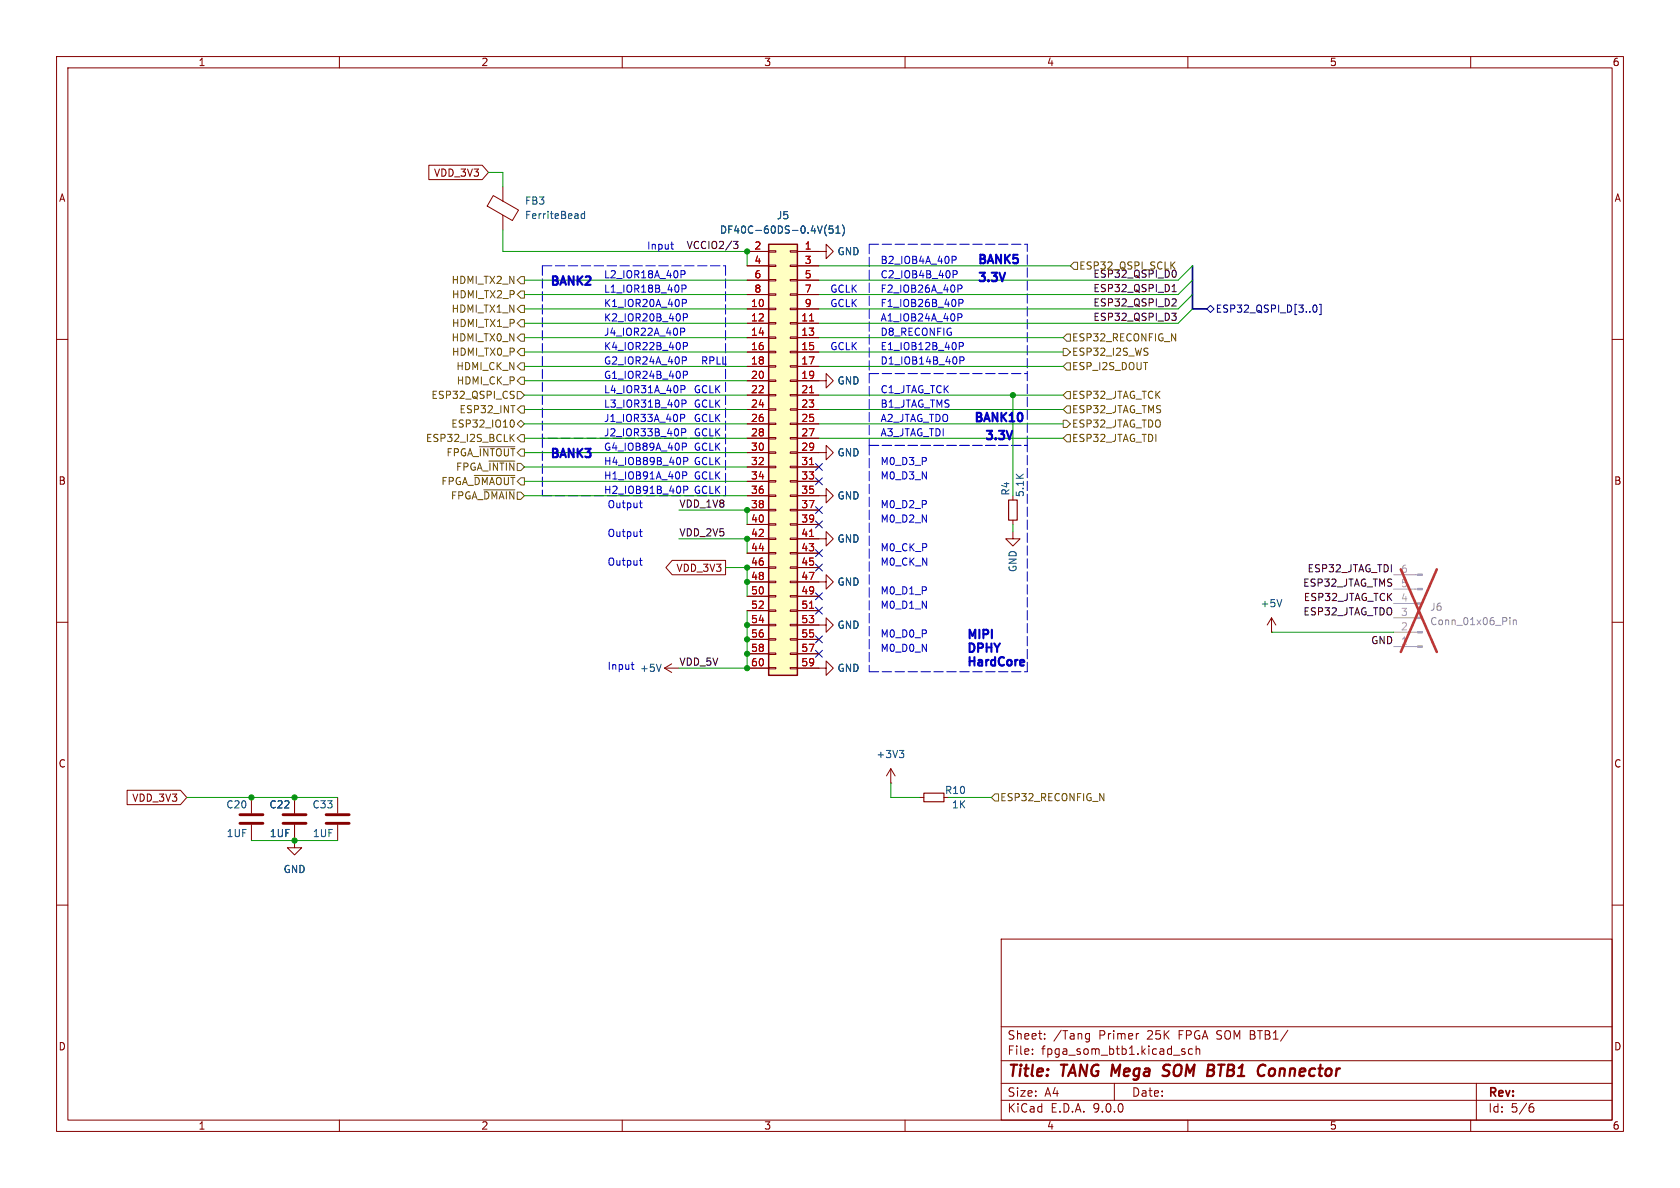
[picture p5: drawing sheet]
<svg xmlns="http://www.w3.org/2000/svg" width="297mm" height="210mm" viewBox="0 0 297 210" stroke-linecap="round" stroke-linejoin="round" font-family="sans-serif">
<g fill="none" stroke="#840000" stroke-width=".18">
<path d="M10 10h277v190h-277zM12 12h273v186h-273zM60 10v2M110 10v2M160 10v2M210 10v2M260 10v2M144.8 44.5h1.2v-1.3l1.3 1.3-1.3 1.2v-1.2M10 60h2M144.8 67.3h1.2v-1.3l1.3 1.3-1.3 1.3v-1.3M285 60h2M144.8 80h1.2v-1.3l1.3 1.3-1.3 1.3v-1.3"/>
<path d="M144.8 95.3h1.2v-1.3l1.3 1.3-1.3 1.2v-1.2M144.8 87.6h1.2v-1.2l1.3 1.2-1.3 1.3v-1.3M179.1 94v1.3h1.2l-1.2 1.2-1.3-1.2h1.3M179.1 87.6v.8M179.1 91.9v.8M10 110h2M117.5 118.1l1.2 .8M117.5 118.1h2.5M118.7 117.3l-1.2 .8M144.8 102.9h1.2v-1.3l1.3 1.3-1.3 1.2v-1.2M144.8 118.1h1.2v-1.3l1.3 1.3-1.3 1.3v-1.3M224.8 111.8h.1"/>
<path d="M224.8 109.2l-.8 1.3M224.8 109.2l.8 1.3M224.8 109.2v2.6M285 110h2M44.4 141v2.8M44.4 145.8v2.8M52.1 145.8v4.1h1.2l-1.2 1.2-1.3-1.2h1.3M52.1 141v2.8M59.7 141v2.8M59.7 145.8v2.8M162.6 141h.7M10 160h2"/>
<path d="M177 166h108v32h-108zM285 160h2M60 198v2M110 198v2M160 198v2M177 194.5h108M177 191.5h108M177 187.5h108M177 181.5h108M182.5 186.3v.1M182.5 185.5v.1M184.7 183.6v.1"/>
<path d="M184.7 182.8v.1M192.2 182.7l.4 .1M192.6 182.7v1.2l-.1 .2-.4 .1M192.6 183.6l-.4 .1M197 191.5v3M201.2 182.7h.1M208.9 185.7l.6 .4-.2 .3-.4-.1M209.5 185.5l-.4-.1-.2 .2M210 198v2M210.8 185.5l-.4-.1-.3 .3v.4l.1 .2h.6M211.5 185.5l.2-.1 .3 .1 .1 .9M211.5 184.9v1.5"/>
<path d="M260 198v2M261 191.5v6.5M270.6 195.7h.4l.2 .3-.1 .5-.5 .1M271 195.1l-.4 .1"/>
</g>
<path d="M206.6 190a.85 .85 0 0 1-1.1 .1M206.6 188.2l-.7 .1a.46 .46 0 0 0-.2 .5 .46 .46 0 0 0 .3 .4l.6 .2M225.1 188.9a.62 .62 0 0 0-.7 .4v.7a.52 .52 0 0 0 .7 .1" fill="none" stroke="#840000" stroke-width=".4"/>
<path d="M42.4 144h4.1M42.4 145.5h4.1M50 144h4.1M50 145.5h4.1M57.7 144h4M57.7 145.5h4" fill="none" stroke="#840000" stroke-width=".51"/>
<path d="M178.3 88.4h1.5v3.5h-1.5zM163.3 140.2h3.6v1.5h-3.6z" fill="none" stroke="#840000" stroke-width=".2"/>
<g fill="#a1a1a1" stroke="#a1a1a1" stroke-width=".18">
<path d="M250.6 114.2h.9v.2h-.9z"/>
<path d="M250.6 111.6h.9v.3h-.9z"/>
<path d="M250.6 109.1h.9v.2h-.9z"/>
<path d="M250.6 106.6h.9v.2h-.9z"/>
<path d="M250.6 104h.9v.3h-.9z"/>
<path d="M250.6 101.5h.9v.2h-.9z"/>
</g>
<path d="M246.4 114.3h4.2M246.4 111.8h4.2M246.4 109.2h4.2M246.4 106.7h4.2M246.4 104.1h4.2M246.4 101.6h4.2" fill="none" stroke="#a1a1a1" stroke-width=".18"/>
<path d="M266.9 109.2v.1M266.9 109.6v.8M267.5 109.6v.8M267.5 109.7l.2-.1h.3l.1 .8" fill="none" stroke="#989898" stroke-width=".18"/>
<path d="M247.6 100.7l6.4 14.5M254 100.7l-6.4 14.5" fill="none" stroke="#e12e31" stroke-width=".46"/>
<path d="M116.9 117.4l-.4 1.3M226.6 106l-.4 1.3" fill="none" stroke="#006464" stroke-width=".18"/>
<path d="M135.9 43.2h5.1v76.2h-5.1z" fill="#ffffc2"/>
<path d="M135.9 43.2h5.1v76.2h-5.1z" fill="none" stroke="#840000" stroke-width=".25"/>
<g fill="none" stroke="#840000" stroke-width=".18">
<path d="M75.8 29.2h9.4l1.2 1.3-1.2 1.3h-9.4zM87.2 34.6l4.5 2.5-1.1 1.9-4.5-2.6zM88.9 33v2.6M88.9 38v2.6M132.1 44.5h3.8M132.1 47h3.8M132.1 49.5h3.8M132.1 52.1h3.8M132.1 54.6h3.8M132.1 57.2h3.8M132.1 59.7h3.8M135.9 44.3h1.3v.3h-1.3z"/>
<path d="M135.9 46.9h1.3v.2h-1.3zM135.9 49.4h1.3v.3h-1.3zM135.9 51.9h1.3v.3h-1.3zM135.9 54.5h1.3v.2h-1.3zM135.9 57h1.3v.3h-1.3zM135.9 59.6h1.3v.2h-1.3zM139.7 44.3h1.3v.3h-1.3zM139.7 46.9h1.3v.2h-1.3zM139.7 49.4h1.3v.3h-1.3zM139.7 51.9h1.3v.3h-1.3zM139.7 54.5h1.3v.2h-1.3zM139.7 57h1.3v.3h-1.3z"/>
<path d="M139.7 59.6h1.3v.2h-1.3zM141 44.5h3.8M141 47h3.8M141 49.5h3.8M141 52.1h3.8M141 54.6h3.8M141 57.2h3.8M141 59.7h3.8M132.1 62.2h3.8M132.1 64.8h3.8M132.1 67.3h3.8M132.1 69.9h3.8"/>
<path d="M132.1 72.4h3.8M132.1 74.9h3.8M132.1 77.5h3.8M135.9 62.1h1.3v.3h-1.3zM135.9 64.6h1.3v.3h-1.3zM135.9 67.2h1.3v.2h-1.3zM135.9 69.7h1.3v.3h-1.3zM135.9 72.3h1.3v.2h-1.3zM135.9 74.8h1.3v.3h-1.3zM135.9 77.3h1.3v.3h-1.3zM135.9 79.9h1.3v.2h-1.3zM139.7 62.1h1.3v.3h-1.3z"/>
<path d="M139.7 64.6h1.3v.3h-1.3zM139.7 67.2h1.3v.2h-1.3zM139.7 69.7h1.3v.3h-1.3zM139.7 72.3h1.3v.2h-1.3zM139.7 74.8h1.3v.3h-1.3zM139.7 77.3h1.3v.3h-1.3zM139.7 79.9h1.3v.2h-1.3zM141 62.2h3.8M141 64.8h3.8M141 67.3h3.8M141 69.9h3.8M141 72.4h3.8"/>
<path d="M141 74.9h3.8M141 77.5h3.8M118.8 99.1h9.5v2.5h-9.5l-1.1-1.3zM132.1 80h3.8M132.1 82.6h3.8M132.1 85.1h3.8M132.1 87.6h3.8M132.1 90.2h3.8M132.1 92.7h3.8M132.1 95.3h3.8M132.1 97.8h3.8M135.9 82.4h1.3v.3h-1.3z"/>
<path d="M135.9 85h1.3v.2h-1.3zM135.9 87.5h1.3v.3h-1.3zM135.9 90h1.3v.3h-1.3zM135.9 92.6h1.3v.2h-1.3zM135.9 95.1h1.3v.3h-1.3zM135.9 97.7h1.3v.2h-1.3zM139.7 82.4h1.3v.3h-1.3zM139.7 85h1.3v.2h-1.3zM139.7 87.5h1.3v.3h-1.3zM139.7 90h1.3v.3h-1.3zM139.7 92.6h1.3v.2h-1.3zM139.7 95.1h1.3v.3h-1.3z"/>
<path d="M139.7 97.7h1.3v.2h-1.3zM141 80h3.8M141 82.6h3.8M141 85.1h3.8M141 87.6h3.8M141 90.2h3.8M141 92.7h3.8M141 95.3h3.8M141 97.8h3.8M132.1 100.3h3.8M132.1 102.9h3.8M132.1 105.4h3.8"/>
<path d="M132.1 108h3.8M132.1 110.5h3.8M132.1 113h3.8M132.1 115.6h3.8M132.1 118.1h3.8M135.9 100.2h1.3v.3h-1.3zM135.9 102.7h1.3v.3h-1.3zM135.9 105.3h1.3v.2h-1.3zM135.9 107.8h1.3v.3h-1.3zM135.9 110.4h1.3v.2h-1.3zM135.9 112.9h1.3v.3h-1.3zM135.9 115.4h1.3v.3h-1.3z"/>
<path d="M135.9 118h1.3v.2h-1.3zM139.7 100.2h1.3v.3h-1.3zM139.7 102.7h1.3v.3h-1.3zM139.7 105.3h1.3v.2h-1.3zM139.7 107.8h1.3v.3h-1.3zM139.7 110.4h1.3v.2h-1.3zM139.7 112.9h1.3v.3h-1.3zM139.7 115.4h1.3v.3h-1.3zM139.7 118h1.3v.2h-1.3zM141 110.5h5v-1.3l1.3 1.3-1.3 1.3v-1.3M141 100.3h3.8M141 102.9h3.8"/>
<path d="M141 105.4h3.8M141 108h3.8M141 113h3.8M141 115.6h3.8M141 118.1h3.8M22.5 139.7h9.4l1.1 1.3-1.1 1.2h-9.4zM157.5 138.4h.1M157.5 135.9l-.8 1.3M157.5 135.9l.7 1.3M157.5 135.9v2.5M52.1 141v2.8M52.1 145.8v2.8"/>
</g>
<path d="M143.1 56.7h.7M143.1 69.4h.7M143.1 82.1h.7M143.1 94.8h.7M143.1 107.5h.7" fill="none" stroke="#a90000" stroke-width=".18"/>
<path d="M103.3 37.4v1.2M103.3 37.8h-.3l-.3 .2 .2 .6h.4M146.1 39.8a1.46 1.46 0 0 0 0 1.9M147.2 39.9h-.6v.7l.1-.2 .5 .1 .1 .2-.1 .4-.2 .1-.4-.1M148.9 39.8a1.46 1.46 0 0 1 0 1.9M147.8 41.2h.7M147.8 40.3l.3-.4v1.3M159 132.7h.8l-.4 .4M159.5 133.1l.3 .3v.3l-.3 .2" fill="none" stroke="#006464" stroke-width=".18"/>
<g fill="none" stroke="#725600" stroke-width=".18">
<path d="M91.4 57.2l.7-.7h.6v1.3h-.6zM91.4 49.5l.7-.6h.6v1.3h-.6zM92.1 59.1h.6v1.2h-.6l-.7-.6zM92.1 54h.6v1.2h-.6l-.7-.6zM92.1 51.4h.6v1.3h-.6l-.7-.6zM188.6 59.1h.6v1.2h-.6l-.6-.6zM189.2 47l.7-.6h.6v1.2h-.6zM207.2 46.8l.5 .8M207.7 46.3l-.7 .7M84.7 79h6.3M90.4 77.3l.5 .7M90.5 74.2a.68 .68 0 0 1 .4 .7 .68 .68 0 0 1-.4 .6"/>
<path d="M90.7 69.2h.2M90.8 69.9v.4M90.9 76.8l-.7 .7M91.4 69.2h.7l.6 .7-.6 .6h-.7zM91.4 62.2l.7-.6h.6v1.3h-.6zM91.4 67.3l.7-.6h.6v1.2h-.6zM92.1 74.3l.6 .6-.6 .7-.7-.7zM92.1 76.8h.6v1.3h-.6l-.7-.6zM92.1 64.1h.6v1.3h-.6l-.7-.6zM92.1 71.8h.6v1.2h-.6l-.7-.6zM188 61.6h.6l.6 .6-.6 .7h-.6zM188 74.3h.6l.6 .6-.6 .7h-.6z"/>
<path d="M188.6 71.8h.6v1.2h-.6l-.6-.6zM188.6 69.2h.6v1.3h-.6l-.6-.6zM188.6 64.1h.6v1.3h-.6l-.6-.6zM188.6 76.8h.6v1.3h-.6l-.6-.6zM202.8 61.5l.1 .1M202.9 62.3v.4M83.8 84h7.2M85.5 86.6h5.5M86.4 81.5h4.6M175.3 141l.6-.7h.6v1.3h-.6z"/>
</g>
<g fill="none" stroke="#000084" stroke-width=".18">
<path d="M214 54l.6 .6-.6 .6-.6-.6zM232.2 54l.2-.1a.68 .68 0 0 1 .4 .7 .68 .68 0 0 1-.4 .6l-.2-.1M233.2 53.8h.3v1.8h-.3M144.2 97.2l1.2 1.2M144.2 81.9l1.2 1.3M144.2 99.7l1.2 1.2M144.2 92.1l1.2 1.2M144.2 89.6l1.2 1.2M144.2 84.5l1.2 1.2M145.4 97.2l-1.2 1.2M145.4 81.9l-1.2 1.3M145.4 99.7l-1.2 1.2"/>
<path d="M145.4 92.1l-1.2 1.2M145.4 89.6l-1.2 1.2M145.4 84.5l-1.2 1.2M144.2 104.8l1.2 1.2M144.2 107.3l1.2 1.3M144.2 112.4l1.2 1.2M144.2 115l1.2 1.2M145.4 104.8l-1.2 1.2M145.4 107.3l-1.2 1.3M145.4 112.4l-1.2 1.2M145.4 115l-1.2 1.2"/>
</g>
<path d="M129.7 42.7h.8l-.5 .5 .4 .1 .1 .4-.3 .2h-.3M207.2 55.4h.7l-.4 .5M207.2 51.6h.7M207.3 50.6l.3-.3v1.3M207.4 52.8l.4 .1 .1 .3-.7 .9h.7M207.6 47.7a.79 .79 0 0 1 0 1.3M207.7 55.9l.2 .2v.3l-.2 .2" fill="none" stroke="#0f0f0f" stroke-width=".18"/>
<g fill="none" stroke="#0000c2" stroke-width=".18" stroke-dasharray="1.7 .6">
<path d="M95.9 47h32.4M95.9 47v30.5M128.3 47v30.5M153.7 43.2h27.9M153.7 43.2v35.5M95.9 77.5v10.1M128.3 77.5h-32.4M153.7 78.7h27.9M153.7 78.7v40M153.7 66h27.9M181.6 78.7v-35.5M95.9 87.6h32.4"/>
<path d="M128.3 87.6v-10.1M153.7 118.7h27.9M181.6 118.7v-40"/>
</g>
<path d="M210.8 47v7.6h2.6" fill="none" stroke="#000084" stroke-width=".3"/>
<g fill="none" stroke="#009600" stroke-width=".18">
<path d="M86.4 30.5h2.5v2.5M88.9 40.6v3.9h43.2v2.5M92.7 49.5h39.4M92.7 52.1h39.4M92.7 59.7h39.4M92.7 57.2h39.4M92.7 54.6h39.4M144.8 59.7h43.2M144.8 47h44.4M210.8 47l-2.5 2.5h-63.5M210.8 49.5l-2.5 2.6h-63.5M210.8 54.6l-2.5 2.6h-63.5"/>
<path d="M210.8 52.1l-2.5 2.5h-63.5M92.7 77.5h39.4M92.7 72.4h39.4M92.7 74.9h39.4M92.7 69.9h39.4M92.7 62.2h39.4M92.7 64.8h39.4M92.7 67.3h39.4M144.8 77.5h43.2M144.8 72.4h43.2M144.8 74.9h43.2M144.8 69.9h43.2"/>
<path d="M144.8 62.2h43.2M144.8 64.8h43.2M179.1 69.9v17.7M92.7 87.6h39.4M92.7 85.1h39.4M92.7 80h39.4M92.7 82.6h39.4M120 90.2h12.1v2.5M120 95.3h12.1v2.5M179.1 92.7v1.3M128.3 100.3h3.8v5.1M132.1 108v10.1h-12.1"/>
<path d="M224.8 111.8h21.6M157.5 138.4v2.6h5.1M33 141h26.7M44.4 148.6h15.3M167.6 141h7.7"/>
</g>
<g fill="none" stroke="#0000c2" stroke-width=".18">
<path d="M118.6 43.2h.5M118.8 44h.3M120.3 58h.5l.3 .2-.2 .4-.6 .1M120.4 47.8h.5l.2 .3-.1 .4h-.6M120.6 50.4h.5l.2 .2-.1 .4-.6 .1M120.6 52.9h.5l.3 .3-.2 .3-.6 .1M120.8 56.1h.6l.1-.2v-.3l-.7-.1v1.2M168.3 45.3h.5l.2 .2-.1 .4-.6 .1M168.5 47.8h.5l.2 .3-.1 .4h-.6M169.3 55.5h.5l.3 .2-.2 .4h-.6M169.3 50.4h.5l.3 .2-.2 .4-.6 .1M169.5 53.6l.6-.1 .1-.2v-.3l-.7-.1v1.3"/>
<path d="M120.3 73.2h.5l.3 .3-.2 .4h-.6M120.4 68.2h.5l.2 .2-.1 .4h-.6M120.5 76.5l.6-.1 .1-.2v-.3l-.7-.1v1.3M120.6 70.7h.5l.2 .2-.1 .4-.6 .1M120.6 63.1h.5l.3 .2-.2 .4-.6 .1M120.6 78.3h.5l.3 .3-.2 .3-.6 .1M120.8 65.6h.5l.2 .3-.1 .3-.6 .1M120.8 61.2h.6l.1-.2v-.3l-.7-.2v1.3M169.6 60.5h.5l.2 .3-.1 .4h-.6M169.7 63.8l.6-.1 .1-.2v-.3l-.7-.1v1.3M113 88.9h.5M113 99.1h.5"/>
<path d="M113 94h.5M113.2 88.5v1.1l.3 .2M113.2 93.6v1.1l.3 .1M113.2 98.6v1.1l.3 .2M120.7 83.4h.5l.2 .2-.1 .4-.6 .1M120.9 81.5h.6l.1-.2-.1-.3-.6-.1v1.2M120.9 86.6h.6l.1-.2-.1-.3-.6-.2v1.3M111.6 117.5h.5M111.8 118.3h.3"/>
</g>
<path d="M181 116.7l.1 .3-.8 .2" fill="none" stroke="#0000c2" stroke-width=".38"/>
<g fill="#009600" stroke="#009600" stroke-width=".18">
<circle cx="132.1" cy="44.5" r=".46"/>
<circle cx="132.1" cy="95.3" r=".46"/>
<circle cx="132.1" cy="100.3" r=".46"/>
<circle cx="132.1" cy="102.9" r=".46"/>
<circle cx="179.1" cy="69.9" r=".46"/>
<circle cx="132.1" cy="113" r=".46"/>
<circle cx="132.1" cy="115.6" r=".46"/>
<circle cx="132.1" cy="110.5" r=".46"/>
<circle cx="44.4" cy="141" r=".46"/>
<circle cx="132.1" cy="118.1" r=".46"/>
<circle cx="52.1" cy="141" r=".46"/>
<circle cx="52.1" cy="148.6" r=".46"/>
<circle cx="132.1" cy="90.2" r=".46"/>
</g>
<g font-size="2.8" fill="#840000">
<text x="178" y="190.9">Title:</text>
<text x="187.7" y="190.9">TANG Mega</text>
<text x="207.3" y="190.9">SOM</text>
<text x="215.9" y="190.9">BTB1</text>
<text x="225.6" y="190.9">Connector</text>
</g>
<g font-size="2.1" fill="#0000c2">
<text x="172.7" y="46.7">BANK5</text>
<text x="97.2" y="50.6">BANK2</text>
<text x="172.7" y="49.9">3.3V</text>
<text x="172.1" y="74.7">BANK10</text>
<text x="174" y="77.9">3.3V</text>
<text x="97.2" y="81">BANK3</text>
<text x="170.8" y="113">MIPI</text>
<text x="170.8" y="115.4">DPHY</text>
<text x="170.8" y="117.9">HardCore</text>
</g>
<g font-size="2.1" fill="#840000">
<text x="178" y="184">Sheet:</text>
<text x="186.2" y="184">/Tang</text>
<text x="194.3" y="184">Primer</text>
<text x="203" y="184">25K</text>
<text x="208.6" y="184">FPGA SOM BTB1/</text>
<text x="178" y="186.7">File:</text>
<text x="184.1" y="186.7">fpga_som_btb1.kicad_sch</text>
<text x="178" y="196.9">KiCad</text>
<text x="178" y="194.1">Size:</text>
<text x="184.7" y="194.1">A4</text>
<text x="185.7" y="196.9">E.D.A.</text>
<text x="193.3" y="196.9">9.0.0</text>
<text x="200" y="194.1">Date:</text>
<text x="263" y="194.3">Rev:</text>
<text x="263" y="196.9">Id:</text>
<text x="267.1" y="196.9">5/6</text>
</g>
<g font-size="1.8" fill="#840000">
<text x="35" y="11.9">1</text>
<text x="85" y="11.9">2</text>
<text x="135" y="11.9">3</text>
<text x="185" y="11.9">4</text>
<text x="235" y="11.9">5</text>
<text x="285" y="11.9">6</text>
<text x="10.3" y="35.9">A</text>
<text x="76.6" y="31.4">VDD_3V3</text>
<text x="285.3" y="35.9">A</text>
<text x="10.3" y="85.9">B</text>
<text x="285.3" y="85.9">B</text>
<text x="119.5" y="101.3">VDD_3V3</text>
<text x="10.3" y="135.9">C</text>
<text x="285.3" y="135.9">C</text>
<text x="23.3" y="141.9">VDD_3V3</text>
<text x="10.3" y="185.9">D</text>
<text x="285.3" y="185.9">D</text>
<text x="35" y="199.9">1</text>
<text x="85" y="199.9">2</text>
<text x="135" y="199.9">3</text>
<text x="185" y="199.9">4</text>
<text x="235" y="199.9">5</text>
<text x="285" y="199.9">6</text>
</g>
<g font-size="1.8" fill="#006464">
<text x="92.7" y="36.4">FB3</text>
<text x="92.7" y="38.9">FerriteBead</text>
<text x="127.2" y="41.5">DF40C-60DS-0.4V(51)</text>
<text x="137.2" y="39">J5</text>
<text x="148" y="45.3">GND</text>
<text x="148" y="68.2">GND</text>
<text x="148" y="80.9">GND</text>
<text x="148" y="88.5">GND</text>
<text x="178.7" y="87.7" transform="rotate(-90 178.7 87.7)">R4</text>
<text x="181.2" y="88" transform="rotate(-90 181.2 88)">5.1K</text>
<text x="148" y="96.1">GND</text>
<text x="179.9" y="101.2" transform="rotate(-90 179.9 101.2)">GND</text>
<text x="148" y="103.7">GND</text>
<text x="222.8" y="107.5">+5V</text>
<text x="148" y="111.4">GND</text>
<text x="113" y="119">+5V</text>
<text x="148" y="119">GND</text>
<text x="154.8" y="134.2">+3V3</text>
<text x="39.9" y="143.1">C20</text>
<text x="47.5" y="143.1">C22</text>
<text x="55.2" y="143.1">C33</text>
<text x="167" y="140.6">R10</text>
<text x="168.2" y="143.1">1K</text>
<text x="40" y="148.2">1UF</text>
<text x="47.6" y="148.2">1UF</text>
<text x="55.2" y="148.2">1UF</text>
<text x="50" y="154.5">GND</text>
</g>
<g font-size="1.8" fill="#0000c2">
<text x="114.3" y="44.2">Input</text>
<text x="155.6" y="46.7">B2_IOB4A_40P</text>
<text x="106.7" y="51.8">L1_IOR18B_40P</text>
<text x="106.7" y="49.3">L2_IOR18A_40P</text>
<text x="146.7" y="51.8">GCLK</text>
<text x="155.6" y="49.3">C2_IOB4B_40P</text>
<text x="155.6" y="51.8">F2_IOB26A_40P</text>
<text x="106.7" y="59.4">J4_IOR22A_40P</text>
<text x="106.7" y="56.9">K2_IOR20B_40P</text>
<text x="106.7" y="54.4">K1_IOR20A_40P</text>
<text x="146.7" y="54.4">GCLK</text>
<text x="155.6" y="54.4">F1_IOB26B_40P</text>
<text x="155.6" y="56.9">A1_IOB24A_40P</text>
<text x="155.6" y="59.4">D8_RECONFIG</text>
<text x="106.7" y="62">K4_IOR22B_40P</text>
<text x="106.7" y="64.5">G2_IOR24A_40P</text>
<text x="123.8" y="64.5">RPLL</text>
<text x="146.7" y="62">GCLK</text>
<text x="155.6" y="64.5">D1_IOB14B_40P</text>
<text x="155.6" y="62">E1_IOB12B_40P</text>
<text x="106.7" y="67.1">G1_IOR24B_40P</text>
<text x="106.7" y="69.6">L4_IOR31A_40P</text>
<text x="122.6" y="69.6">GCLK</text>
<text x="155.6" y="69.6">C1_JTAG_TCK</text>
<text x="106.7" y="72.1">L3_IOR31B_40P</text>
<text x="106.7" y="74.7">J1_IOR33A_40P</text>
<text x="106.7" y="77.2">J2_IOR33B_40P</text>
<text x="122.6" y="72.1">GCLK</text>
<text x="122.6" y="77.2">GCLK</text>
<text x="122.6" y="74.7">GCLK</text>
<text x="155.6" y="74.7">A2_JTAG_TDO</text>
<text x="155.6" y="72.1">B1_JTAG_TMS</text>
<text x="155.6" y="77.2">A3_JTAG_TDI</text>
<text x="106.7" y="79.8">G4_IOB89A_40P</text>
<text x="106.7" y="82.3">H4_IOB89B_40P</text>
<text x="122.6" y="79.8">GCLK</text>
<text x="122.6" y="82.3">GCLK</text>
<text x="155.6" y="82.3">M0_D3_P</text>
<text x="106.7" y="87.4">H2_IOB91B_40P</text>
<text x="106.7" y="84.8">H1_IOB91A_40P</text>
<text x="107.3" y="89.9">Output</text>
<text x="122.6" y="87.4">GCLK</text>
<text x="122.6" y="84.8">GCLK</text>
<text x="155.6" y="89.9">M0_D2_P</text>
<text x="155.6" y="84.8">M0_D3_N</text>
<text x="107.3" y="95">Output</text>
<text x="155.6" y="92.5">M0_D2_N</text>
<text x="107.3" y="100.1">Output</text>
<text x="155.6" y="100.1">M0_CK_N</text>
<text x="155.6" y="97.5">M0_CK_P</text>
<text x="155.6" y="107.7">M0_D1_N</text>
<text x="155.6" y="105.2">M0_D1_P</text>
<text x="155.6" y="112.8">M0_D0_P</text>
<text x="107.3" y="118.5">Input</text>
<text x="155.6" y="115.3">M0_D0_N</text>
</g>
<g font-size="1.8" fill="#0f0f0f">
<text x="121.3" y="44.1">VCCIO2/3</text>
<text x="193.2" y="49.2">ESP32_QSPI_D0</text>
<text x="193.2" y="51.7">ESP32_QSPI_D1</text>
<text x="193.2" y="56.8">ESP32_QSPI_D3</text>
<text x="193.2" y="54.3">ESP32_QSPI_D2</text>
<text x="120" y="89.8">VDD_1V8</text>
<text x="120" y="94.9">VDD_2V5</text>
<text x="231.1" y="101.3">ESP32_JTAG_TDI</text>
<text x="230.3" y="103.8">ESP32_JTAG_TMS</text>
<text x="230.4" y="106.3">ESP32_JTAG_TCK</text>
<text x="230.3" y="108.9">ESP32_JTAG_TDO</text>
<text x="242.3" y="114">GND</text>
<text x="120" y="117.8">VDD_5V</text>
</g>
<g font-size="1.8" fill="#a90000">
<text x="133.3" y="44.2">2</text>
<text x="133.3" y="46.7">4</text>
<text x="142.2" y="44.2">1</text>
<text x="142.2" y="46.7">3</text>
<text x="133.3" y="49.3">6</text>
<text x="133.3" y="51.8">8</text>
<text x="142.2" y="49.3">5</text>
<text x="142.2" y="51.8">7</text>
<text x="132.7" y="54.4">10</text>
<text x="132.7" y="56.9">12</text>
<text x="132.7" y="59.4">14</text>
<text x="141.6" y="56.9">11</text>
<text x="141.6" y="59.4">13</text>
<text x="142.2" y="54.4">9</text>
<text x="132.7" y="62">16</text>
<text x="132.7" y="64.5">18</text>
<text x="141.6" y="62">15</text>
<text x="141.6" y="64.5">17</text>
<text x="132.7" y="67.1">20</text>
<text x="132.7" y="69.6">22</text>
<text x="141.6" y="67.1">19</text>
<text x="141.6" y="69.6">21</text>
<text x="132.7" y="72.1">24</text>
<text x="132.7" y="74.7">26</text>
<text x="132.7" y="77.2">28</text>
<text x="141.6" y="72.1">23</text>
<text x="141.6" y="74.7">25</text>
<text x="141.6" y="77.2">27</text>
<text x="132.7" y="79.8">30</text>
<text x="132.7" y="82.3">32</text>
<text x="141.6" y="79.8">29</text>
<text x="141.6" y="82.3">31</text>
<text x="132.7" y="84.8">34</text>
<text x="132.7" y="87.4">36</text>
<text x="132.7" y="89.9">38</text>
<text x="141.6" y="84.8">33</text>
<text x="141.6" y="87.4">35</text>
<text x="141.6" y="89.9">37</text>
<text x="132.7" y="92.5">40</text>
<text x="132.7" y="95">42</text>
<text x="141.6" y="92.5">39</text>
<text x="141.6" y="95">41</text>
<text x="132.7" y="97.5">44</text>
<text x="132.7" y="100.1">46</text>
<text x="141.6" y="97.5">43</text>
<text x="141.6" y="100.1">45</text>
<text x="132.7" y="102.6">48</text>
<text x="132.7" y="105.2">50</text>
<text x="132.7" y="107.7">52</text>
<text x="141.6" y="102.6">47</text>
<text x="141.6" y="105.2">49</text>
<text x="141.6" y="107.7">51</text>
<text x="132.7" y="110.2">54</text>
<text x="132.7" y="112.8">56</text>
<text x="141.6" y="110.2">53</text>
<text x="141.6" y="112.8">55</text>
<text x="132.7" y="115.3">58</text>
<text x="132.7" y="117.9">60</text>
<text x="141.6" y="115.3">57</text>
<text x="141.6" y="117.9">59</text>
</g>
<g font-size="1.8" fill="#725600">
<text x="190.7" y="47.9">ESP32_QSPI_SCLK</text>
<text x="79.7" y="50.4">HDMI_TX2_N</text>
<text x="79.8" y="52.9">HDMI_TX2_P</text>
<text x="79.7" y="55.5">HDMI_TX1_N</text>
<text x="79.8" y="58">HDMI_TX1_P</text>
<text x="79.7" y="60.6">HDMI_TX0_N</text>
<text x="79.8" y="63.1">HDMI_TX0_P</text>
<text x="80.6" y="65.6">HDMI_CK_N</text>
<text x="189.4" y="63.1">ESP32_I2S_WS</text>
<text x="189.4" y="65.6">ESP_I2S_DOUT</text>
<text x="189.4" y="60.6">ESP32_RECONFIG_N</text>
<text x="76.2" y="70.7">ESP32_QSPI_CS</text>
<text x="80.6" y="68.2">HDMI_CK_P</text>
<text x="189.4" y="70.7">ESP32_JTAG_TCK</text>
<text x="79.7" y="75.8">ESP32_IO10</text>
<text x="81.1" y="73.3">ESP32_INT</text>
<text x="189.4" y="73.3">ESP32_JTAG_TMS</text>
<text x="189.4" y="75.8">ESP32_JTAG_TDO</text>
<text x="75.2" y="78.3">ESP32_I2S_BCLK</text>
<text x="78.8" y="80.9">FPGA_~{INTOUT}</text>
<text x="80.5" y="83.4">FPGA_~{INTIN}</text>
<text x="189.4" y="78.3">ESP32_JTAG_TDI</text>
<text x="77.9" y="86">FPGA_~{DMAOUT}</text>
<text x="79.6" y="88.5">FPGA_~{DMAIN}</text>
<text x="176.7" y="141.8">ESP32_RECONFIG_N</text>
</g>
<text font-size="1.8" fill="#000084" x="214.8" y="55.5">ESP32_QSPI_D[3..0]</text>
<g font-size="1.8" fill="#aaa">
<text x="247.6" y="101.3">6</text>
<text x="247.6" y="106.4">4</text>
<text x="247.6" y="103.9">5</text>
<text x="247.6" y="111.5">2</text>
<text x="247.6" y="109">3</text>
<text x="247.6" y="114">1</text>
</g>
<g font-size="1.8" fill="#989898">
<text x="252.7" y="108.2">J6</text>
<text x="252.7" y="110.7">Conn_01x06_Pin</text>
</g>
</svg>
